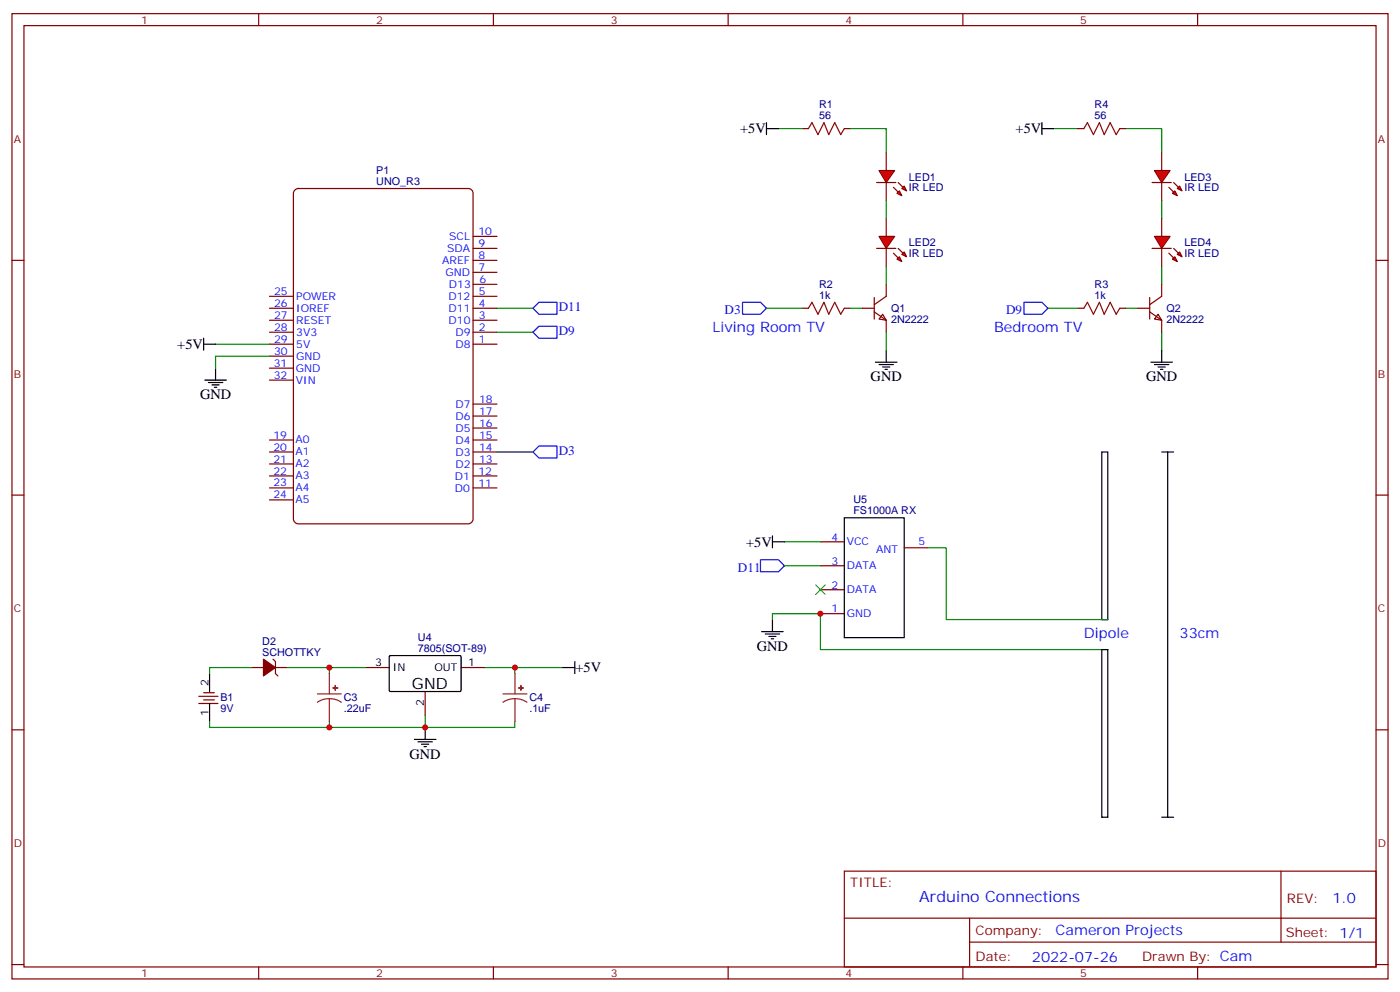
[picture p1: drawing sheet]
<svg xmlns="http://www.w3.org/2000/svg" width="412mm" height="292mm" viewBox="0 0 412 292" stroke-linecap="round" stroke-linejoin="round" font-family="sans-serif">
<g fill="none" stroke="#870000" stroke-width=".35">
<path d="M3.5 4h405.4v284.4h-405.4zM7.1 7.5h398.2v277.3h-398.2zM76.2 4v3.5M145.3 4v3.5M214.5 4v3.5M283.6 4v3.5M352.8 4v3.5M3.5 76.7h3.6M139.3 76.7h7.1M139.3 73.2h7.1M139.3 69.6h7.1M405.3 76.7h3.6"/>
<path d="M79.4 97.9h7M79.4 94.3h7M79.4 90.8h7M79.4 87.3h7M139.3 97.9h7.1M139.3 94.3h7.1M139.3 90.8h7.1M139.3 87.3h7.1M139.3 83.7h7.1M139.3 80.2h7.1M254 90.8h3.5M257.5 91.9l3.6 2.4v3.6"/>
<path d="M257.5 87.6v6.4M260 92.6l1.1 1.7-2.2-.3zM261.1 83.7v3.6l-3.6 2.4M79.4 101.4h7M79.4 104.9h7M79.4 108.4h7M79.4 112h7M139.3 101.4h7.1M139.3 119h7.1M79.4 136.7h7M79.4 133.1h7M79.4 129.6h7"/>
<path d="M139.3 136.7h7.1M139.3 133.1h7.1M139.3 129.6h7.1M139.3 126.1h7.1M139.3 122.6h7.1M3.5 145.8h3.6M79.4 143.7h7M79.4 140.2h7M79.4 147.2h7M139.3 143.7h7.1M139.3 140.2h7.1M405.3 145.8h3.6"/>
<path d="M74.1 196.6h10.6M80.4 194.2l.7 .7v3.5l.7 .7M107.6 196.6h7.1M135.8 196.6h7.1M3.5 215h3.6M125.2 203.7v7M405.3 215h3.6M248.7 256.6h156.6v28.2h-156.6zM377.3 256.6v20.9M248.7 270.5h156.5M285.6 277.5h119.6M285.6 270.5v14.1"/>
<path d="M3.5 284.1h3.6M76.2 284.8v3.6M145.3 284.8v3.6M214.5 284.8v3.6M283.6 284.8v3.6M352.8 284.8v3.6M405.3 284.1h3.6"/>
</g>
<path d="M86.7 56.1l1.1-.6h50.1a1.41 1.41 0 0 1 1.4 1.4v96a1.51 1.51 0 0 1-1.4 1.4h-50.1a1.51 1.51 0 0 1-1.4-1.4v-96z" fill="none" stroke="#800000" stroke-width=".35"/>
<path d="M114.7 193.3l.3-.2 20.6 .1 .2 .3v10l-.3 .2-20.7-.1-.1-.3z" fill="none" stroke="#000" stroke-width=".35"/>
<path d="M77.6 194.2l3.5 2.4-3.5 2.5z" fill="#870000" stroke="#870000" stroke-width=".35"/>
<g fill="#f00" stroke="#870000" stroke-width=".35">
<path d="M258.9 50.2h4.6l-2.4 3.6z"/>
<path d="M258.2 53.8h5.7z"/>
</g>
<g fill="#870000" stroke="#870000" stroke-width=".35">
<path d="M264.6 53.8l1.4 1.4z"/>
<path d="M263.2 55.2l1.4 1.4z"/>
</g>
<g fill="#f00" stroke="#870000" stroke-width=".35">
<path d="M266.3 54.8l.8 1.4-1.5-.7z"/>
<path d="M264.9 56.2l.7 1.4-1.4-.7z"/>
</g>
<path d="M261.1 44.9v5.3M261.1 53.8v5.3" fill="none" stroke="#870000" stroke-width=".35"/>
<g fill="#f00" stroke="#870000" stroke-width=".35">
<path d="M258.9 69.6h4.6l-2.4 3.6z"/>
<path d="M258.2 73.2h5.7z"/>
</g>
<g fill="#870000" stroke="#870000" stroke-width=".35">
<path d="M264.6 73.2l1.4 1.4z"/>
<path d="M263.2 74.6l1.4 1.4z"/>
</g>
<g fill="#f00" stroke="#870000" stroke-width=".35">
<path d="M265.6 74.9l.7-.7 .8 1.4z"/>
<path d="M264.2 76.3l.7-.7 .7 1.4z"/>
</g>
<path d="M236.4 37.9h1.7M248.7 37.9h1.8M317.5 37.9h1.8M329.8 37.9h1.8M261.1 64.3v5.3M261.1 73.2v5.3M236.4 90.8h1.7M248.7 90.8h1.8M317.5 90.8h1.8M329.8 90.8h1.8" fill="none" stroke="#870000" stroke-width=".35"/>
<path d="M238.1 37.9l1.1-1.8 1.7 3.6 1.8-3.6 1.4 3.6 1.8-3.6 1.7 3.6 1.1-1.8M319.3 37.9l1-1.8 1.8 3.6 1.7-3.6 1.5 3.6 1.7-3.6 1.8 3.6 1-1.8M238.1 90.8l1.1-1.8 1.7 3.6 1.8-3.6 1.4 3.6 1.8-3.6 1.7 3.6 1.1-1.8M319.3 90.8l1-1.8 1.8 3.6 1.7-3.6 1.5 3.6 1.7-3.6 1.8 3.6 1-1.8" fill="none" stroke="#a10000" stroke-width=".35"/>
<path d="M229.3 37.9h7.1M250.5 37.9h10.6v7M310.4 37.9h7.1M331.6 37.9h10.6v7M261.1 59.1v5.2M342.2 59.1v5.2M261.1 78.5v5.2M342.2 78.5v5.2M250.5 90.8h3.5M261.1 97.9v5.3M331.6 90.8h3.5M342.2 97.9v5.3" fill="none" stroke="#008700" stroke-width=".35"/>
<path d="M257.9 106.7h6.3M258.9 107.4h4.3M260 108.1h2.1M260.7 108.8h.7M261.1 103.2v3.5M339 106.7h6.4M340.1 107.4h4.2M341.1 108.1h2.2M341.8 108.8h.7M342.2 103.2v3.5" fill="none" stroke="#000" stroke-width=".35"/>
<g fill="#f00" stroke="#870000" stroke-width=".35">
<path d="M340.1 69.6h4.6l-2.5 3.6z"/>
<path d="M339.4 73.2h5.6z"/>
</g>
<g fill="#870000" stroke="#870000" stroke-width=".35">
<path d="M345.7 73.2l1.4 1.4z"/>
<path d="M344.3 74.6l1.4 1.4z"/>
</g>
<g fill="#f00" stroke="#870000" stroke-width=".35">
<path d="M346.8 74.9l.7-.7 .7 1.4z"/>
<path d="M345.4 76.3l.7-.7 .7 1.4z"/>
</g>
<path d="M342.2 64.3v5.3M342.2 73.2v5.3" fill="none" stroke="#870000" stroke-width=".35"/>
<g fill="#f00" stroke="#870000" stroke-width=".35">
<path d="M340.1 50.2h4.6l-2.5 3.6z"/>
<path d="M339.4 53.8h5.6z"/>
</g>
<g fill="#870000" stroke="#870000" stroke-width=".35">
<path d="M345.7 53.8l1.4 1.4z"/>
<path d="M344.3 55.2l1.4 1.4z"/>
</g>
<g fill="#f00" stroke="#870000" stroke-width=".35">
<path d="M346.8 55.5l.7-.7 .7 1.4z"/>
<path d="M345.4 56.9l.7-.7 .7 1.4z"/>
</g>
<g fill="none" stroke="#870000" stroke-width=".35">
<path d="M342.2 44.9v5.3M342.2 53.8v5.3M335.1 90.8h3.6M338.7 91.9l3.5 2.4v3.6M338.7 87.6v6.4M341.1 92.6l1.1 1.7-2.1-.3zM342.2 83.7v3.6l-3.5 2.4M241.7 159.6h7M241.7 173.7h7M241.7 166.7h7M266.3 161.4h7.1M241.7 180.8h7"/>
<path d="M58.6 207.2h5.6M58.6 205.1h5.6M60 206.2h3.1M60 204h3.1"/>
</g>
<path d="M157 90.8l1.7-1.8h5.3v3.6h-5.3zM158.7 96.1h5.3v3.5h-5.3l-1.7-1.7zM218.7 89h5.3l1.8 1.8-1.8 1.8h-5.3zM301.6 89h5.3l1.8 1.8-1.8 1.8h-5.3zM157 133.1l1.7-1.7h5.3v3.5h-5.3zM224 164.9h5.3l1.8 1.8-1.8 1.7h-5.3z" fill="none" stroke="#00f" stroke-width=".35"/>
<g fill="none" stroke="#008700" stroke-width=".35">
<path d="M146.4 90.8h10.6M146.4 97.9h10.6M225.8 90.8h10.6M308.7 90.8h8.8M63.5 101.4h15.9M79.4 104.9h-15.9v3.5M146.4 133.1h10.6M231.1 159.6h10.6M231.1 166.7h10.6M273.4 161.4h5.3v21.1h47.6M74.1 196.6h-12.4v1.8M84.7 196.6h12.3"/>
<path d="M107.6 196.6h-10.6v1.8M142.9 196.6h8.8v1.8M151.7 196.6h14.1M227.5 182.5v-1.7h14.2v10.5h84.6M61.7 212.5v1.8h35.3v-1.8M125.2 210.7v3.6h-28.2M151.7 212.5v1.8h-26.5"/>
</g>
<g fill="none" stroke="#000" stroke-width=".35">
<path d="M225.8 37.9h3.5M225.8 36.1v3.6M306.9 37.9h3.5M306.9 36.1v3.6M60 99.6v3.6M60 101.4h3.5M60.3 112h6.4M61.4 112.7h4.2M62.4 113.4h2.2M63.1 114.1h.8M63.5 108.4v3.6M324.6 133.1h1.7v49.4h-1.7z"/>
<path d="M342.2 133.1h3.5M344 133.1v107.6M227.5 157.8v3.6M227.5 159.6h3.6M248.7 152.5h17.6v35.3h-17.6zM61.7 198.4v5.3M165.8 196.6h3.5M169.3 194.9v3.5M224.4 186.1h6.3M225.4 186.8h4.3M226.5 187.5h2.1M227.2 188.2h.7"/>
<path d="M227.5 182.5v3.6M324.6 191.3h1.7v49.4h-1.7zM61.7 207.2v5.3M122.1 217.8h6.3M123.1 218.5h4.3M124.2 219.2h2.1M124.9 219.9h.7M125.2 214.3v3.5M342.2 240.7h3.5"/>
</g>
<path d="M97 198.4v6M151.7 198.4v6M93.5 204.4h7M97 205.8l-1.8 .2-1.7 .9M97 205.8l1.9 .2 1.6 .9M97 205.8v6.7M148.2 204.4h7M151.7 205.8l-1.9 .2-1.6 .9M151.7 205.8l1.8 .2 1.7 .9M151.7 205.8v6.7" fill="none" stroke="#8c2424" stroke-width=".35"/>
<g fill="#8c2424" stroke="#8c2424" stroke-width=".35">
<path d="M98.1 202.6l1.4 .1z"/>
<path d="M98.7 201.9l.1 1.4z"/>
<path d="M152.8 202.6l1.4 .1z"/>
<path d="M153.4 201.9l.1 1.4z"/>
</g>
<path d="M240.2 172.3l2.9 2.8M243.1 172.3l-2.9 2.8" fill="none" stroke="#3c3" stroke-width=".35"/>
<g fill="#c00">
<circle cx="97" cy="214.3" r=".88"/>
<circle cx="125.2" cy="214.3" r=".88"/>
<circle cx="151.7" cy="196.6" r=".88"/>
<circle cx="97" cy="196.6" r=".88"/>
<circle cx="241.7" cy="180.8" r=".88"/>
</g>
<text font-size="4.6" x="121.4" y="203">GND</text>
<text font-size="4.6" fill="#00f" x="270.8" y="265.6">Arduino Connections</text>
<g font-size="4.2">
<text x="218" y="39.3">+5V</text>
<text x="299.2" y="39.3">+5V</text>
<text x="52.2" y="102.8">+5V</text>
<text x="256.5" y="112.3">GND</text>
<text x="337.6" y="112.3">GND</text>
<text x="58.9" y="117.6">GND</text>
<text x="219.8" y="161">+5V</text>
<text x="223" y="191.7">GND</text>
<text x="169.5" y="198">+5V</text>
<text x="120.6" y="223.4">GND</text>
</g>
<g font-size="4.2" fill="#00f">
<text x="209.9" y="97.9">Living Room TV</text>
<text x="292.8" y="97.9">Bedroom TV</text>
<text x="319.3" y="187.8">Dipole</text>
<text x="347.5" y="187.8">33cm</text>
<text x="392.5" y="265.9">1.0</text>
<text x="310.9" y="275.4">Cameron Projects</text>
<text x="304" y="283.2">2022-07-26</text>
</g>
<g font-size="3.9" fill="#00f">
<text x="164.6" y="91.6">D11</text>
<text x="213.5" y="92.6">D3</text>
<text x="296.4" y="92.6">D9</text>
<text x="164.6" y="98.6">D9</text>
<text x="164.6" y="134">D3</text>
<text x="217.4" y="168.5">D11</text>
</g>
<g font-size="3.9" fill="#800">
<text x="250.5" y="261.2">TITLE:</text>
<text x="379.1" y="265.9">REV:</text>
<text x="287.4" y="275.4">Company:</text>
<text x="378.7" y="276">Sheet: 1/1</text>
<text x="287.4" y="283.1">Date:</text>
<text x="336.4" y="283.2">Drawn By: Cam</text>
</g>
<g font-size="3.2" fill="#800">
<text x="41.6" y="7">1</text>
<text x="110.8" y="7">2</text>
<text x="179.9" y="7">3</text>
<text x="249.1" y="7">4</text>
<text x="318.2" y="7">5</text>
<text x="4.1" y="42.1">A</text>
<text x="405.9" y="42.1">A</text>
<text x="4.1" y="111.3">B</text>
<text x="405.9" y="111.3">B</text>
<text x="4.1" y="180.4">C</text>
<text x="405.9" y="180.4">C</text>
<text x="4.1" y="249.6">D</text>
<text x="405.9" y="249.6">D</text>
<text x="41.6" y="287.8">1</text>
<text x="110.8" y="287.8">2</text>
<text x="179.9" y="287.8">3</text>
<text x="249.1" y="287.8">4</text>
<text x="318.2" y="287.8">5</text>
</g>
<g font-size="3.2" fill="#000080">
<text x="241.3" y="35.1">56</text>
<text x="241.3" y="31.9">R1</text>
<text x="322.4" y="35.1">56</text>
<text x="322.4" y="31.9">R4</text>
<text x="110.8" y="51.3">P1</text>
<text x="267.8" y="53.2">LED1</text>
<text x="348.9" y="53.2">LED3</text>
<text x="110.8" y="54.5">UNO_R3</text>
<text x="267.8" y="56.3">IR LED</text>
<text x="348.9" y="56.3">IR LED</text>
<text x="267.8" y="75.8">IR LED</text>
<text x="267.8" y="72.6">LED2</text>
<text x="348.9" y="75.8">IR LED</text>
<text x="348.9" y="72.6">LED4</text>
<text x="241.3" y="88">1k</text>
<text x="241.3" y="84.8">R2</text>
<text x="322.4" y="88">1k</text>
<text x="322.4" y="84.8">R3</text>
<text x="262.5" y="95.2">2N2222</text>
<text x="262.5" y="92">Q1</text>
<text x="343.6" y="95.2">2N2222</text>
<text x="343.6" y="92">Q2</text>
<text x="251.4" y="148.1">U5</text>
<text x="251.4" y="151.5">FS1000A RX</text>
<text x="77.2" y="189.9">D2</text>
<text x="123.1" y="191.9">7805(SOT-89)</text>
<text x="123.1" y="188.8">U4</text>
<text x="77.2" y="193.1">SCHOTTKY</text>
<text x="64.9" y="209.8">9V</text>
<text x="64.9" y="206.6">B1</text>
<text x="101.2" y="209.8">.22uF</text>
<text x="101.2" y="206.6">C3</text>
<text x="155.9" y="209.8">.1uF</text>
<text x="155.9" y="206.6">C4</text>
</g>
<g font-size="3.2" fill="#00f">
<text x="132.3" y="70.7">SCL</text>
<text x="140.9" y="69.3">10</text>
<text x="130.3" y="77.8">AREF</text>
<text x="131.7" y="74.2">SDA</text>
<text x="140.9" y="76.4">8</text>
<text x="140.9" y="72.8">9</text>
<text x="131.2" y="81.3">GND</text>
<text x="140.9" y="79.9">7</text>
<text x="141.2" y="83.3">6</text>
<text x="80.7" y="86.9">25</text>
<text x="87.2" y="88.3">POWER</text>
<text x="132.1" y="88.4">D12</text>
<text x="132.3" y="84.8">D13</text>
<text x="141.1" y="87">5</text>
<text x="80.7" y="90.4">26</text>
<text x="80.7" y="93.9">27</text>
<text x="87.2" y="91.8">IOREF</text>
<text x="87.2" y="95.3">RESET</text>
<text x="132.1" y="95.4">D10</text>
<text x="132.1" y="91.9">D11</text>
<text x="141.1" y="94">3</text>
<text x="141.1" y="90.5">4</text>
<text x="80.7" y="97.5">28</text>
<text x="80.7" y="101">29</text>
<text x="87.2" y="98.9">3V3</text>
<text x="134.2" y="98.9">D9</text>
<text x="141.1" y="101">1</text>
<text x="141.1" y="97.5">2</text>
<text x="80.7" y="104.5">30</text>
<text x="87.2" y="102.4">5V</text>
<text x="87.2" y="105.9">GND</text>
<text x="134.2" y="102.5">D8</text>
<text x="80.6" y="108.1">31</text>
<text x="80.6" y="111.6">32</text>
<text x="87.1" y="109.5">GND</text>
<text x="87.1" y="113">VIN</text>
<text x="141.1" y="118.7">18</text>
<text x="134.2" y="123.6">D6</text>
<text x="134.2" y="120.1">D7</text>
<text x="141.1" y="125.7">16</text>
<text x="141.1" y="122.2">17</text>
<text x="80.5" y="129.2">19</text>
<text x="87" y="130.6">A0</text>
<text x="134.2" y="130.7">D4</text>
<text x="134.2" y="127.1">D5</text>
<text x="141.1" y="129.3">15</text>
<text x="80.5" y="132.7">20</text>
<text x="80.5" y="136.2">21</text>
<text x="87" y="134.1">A1</text>
<text x="87" y="137.7">A2</text>
<text x="134.2" y="137.7">D2</text>
<text x="134.2" y="134.2">D3</text>
<text x="141.1" y="136.3">13</text>
<text x="141.1" y="132.8">14</text>
<text x="80.5" y="139.8">22</text>
<text x="80.5" y="143.3">23</text>
<text x="87" y="141.2">A3</text>
<text x="134" y="141.3">D1</text>
<text x="140.9" y="143.4">11</text>
<text x="140.9" y="139.9">12</text>
<text x="80.5" y="146.8">24</text>
<text x="87" y="144.7">A4</text>
<text x="87" y="148.2">A5</text>
<text x="134" y="144.8">D0</text>
<text x="244.9" y="159.2">4</text>
<text x="249.4" y="160.7">VCC</text>
<text x="270.6" y="160.7">5</text>
<text x="244.9" y="166.3">3</text>
<text x="249.4" y="167.7">DATA</text>
<text x="258.1" y="162.8">ANT</text>
<text x="244.9" y="173.4">2</text>
<text x="249.4" y="174.8">DATA</text>
<text x="244.9" y="180.4">1</text>
<text x="249.4" y="181.8">GND</text>
</g>
<g font-size="3.2">
<text x="110.5" y="196.3">3</text>
<text x="115.7" y="197.7">IN</text>
<text x="128" y="197.7">OUT</text>
<text x="137.9" y="196.3">1</text>
<text x="61.4" y="201.9" transform="rotate(-90 61.4 201.9)">2</text>
<text x="124.9" y="207.8" transform="rotate(-90 124.9 207.8)">2</text>
<text x="61.4" y="211" transform="rotate(-90 61.4 211)">1</text>
</g>
</svg>
